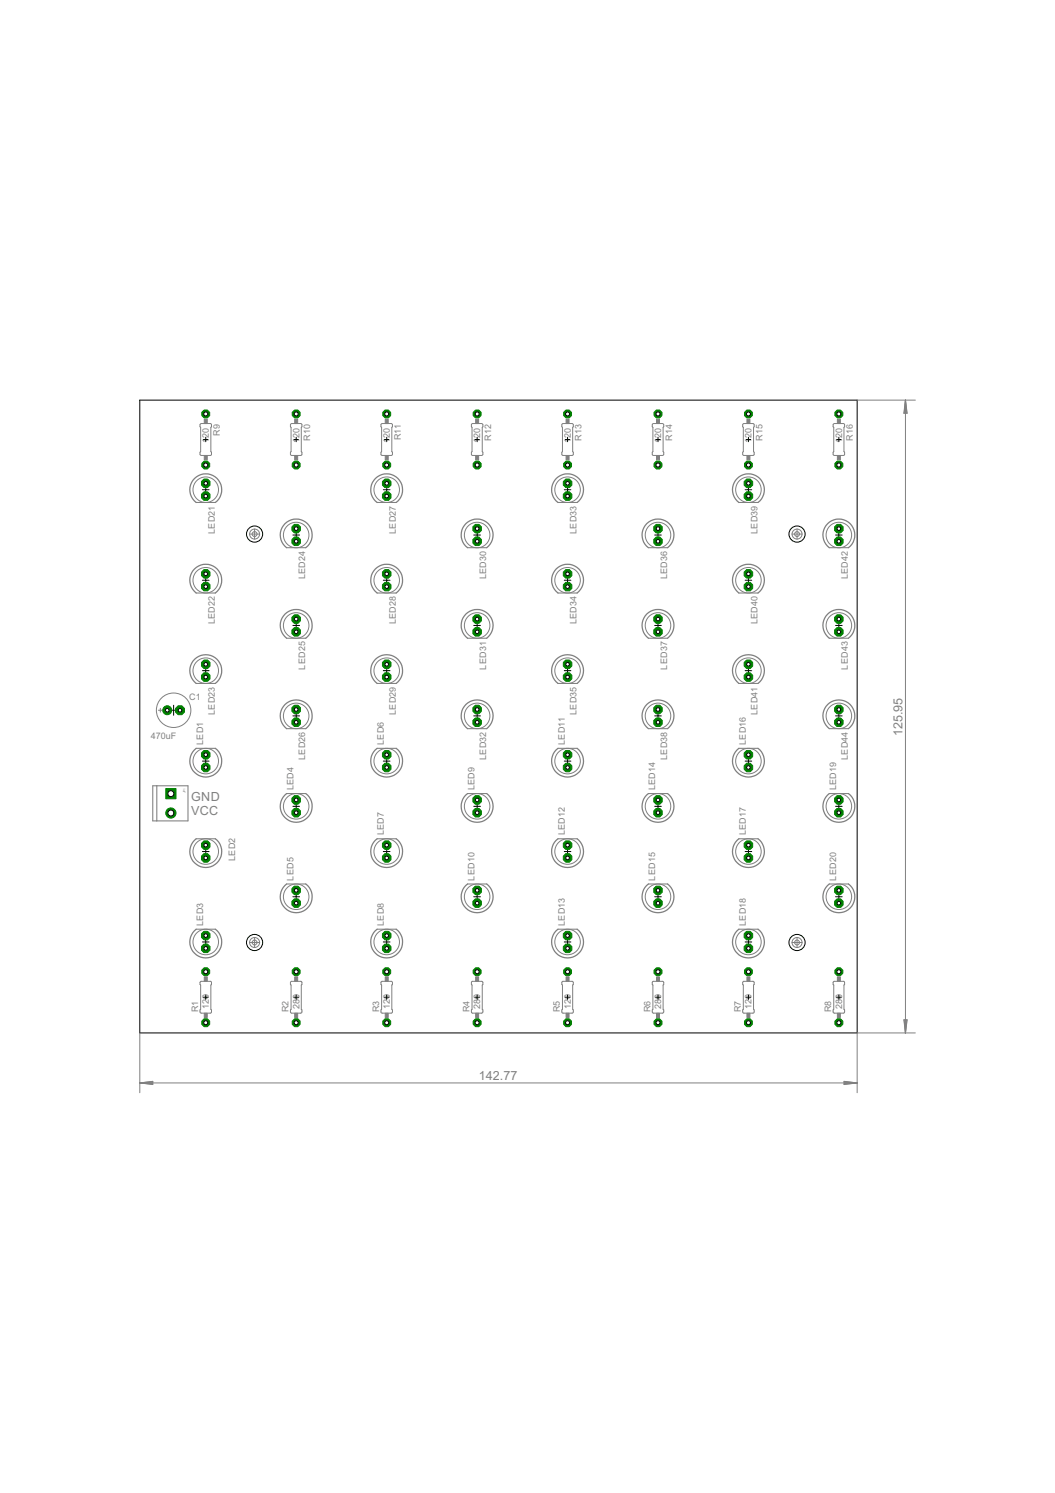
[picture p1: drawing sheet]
<svg xmlns="http://www.w3.org/2000/svg" width="210mm" height="297mm" viewBox="0 0 210 297" stroke-linecap="round" stroke-linejoin="round" font-family="sans-serif">
<g fill="none" stroke="#808080" stroke-width=".21">
<path d="M39 100h3.8M75 100h3.8M111 100h3.8M147 100h3.8M39 118h3.8M57 109h3.8M75 118h3.8M93 109h3.8M111 118h3.8M129 109h3.8M147 118h3.8M165 109h3.8"/>
<path d="M39 136h3.8M57 127h3.8M75 136h3.8M93 127h3.8M111 136h3.8M129 127h3.8M147 136h3.8M165 127h3.8M30.4 156.3h7v7h-7zM31.2 156.3v7M39 148.9h3.8M57 157.9h3.8"/>
<path d="M57 145h3.8M75 148.9h3.8M93 157.9h3.8M93 145h3.8M111 148.9h3.8M129 157.9h3.8M129 145h3.8M147 148.9h3.8M165 157.9h3.8M165 145h3.8M39 166.9h3.8M57 175.9h3.8"/>
<path d="M75 166.9h3.8M93 175.9h3.8M111 166.9h3.8M129 175.9h3.8M147 166.9h3.8M165 175.9h3.8M39 184.9h3.8M75 184.9h3.8M111 184.9h3.8M147 184.9h3.8"/>
</g>
<g fill="none" stroke="#808080" stroke-width=".25">
<path d="M39 100a3.2 3.2 0 0 1-.4-4.7 3.2 3.2 0 0 1 4.7 0 3.2 3.2 0 0 1-.5 4.7M75 100a3.2 3.2 0 0 1-.4-4.7 3.2 3.2 0 0 1 4.7 0 3.2 3.2 0 0 1-.5 4.7M111 100a3.2 3.2 0 0 1-.4-4.7 3.2 3.2 0 0 1 4.7 0 3.2 3.2 0 0 1-.5 4.7M147 100a3.2 3.2 0 0 1-.4-4.7 3.2 3.2 0 0 1 4.6 0 3.2 3.2 0 0 1-.4 4.7M39 118a3.2 3.2 0 0 1-.4-4.7 3.2 3.2 0 0 1 4.7 0 3.2 3.2 0 0 1-.5 4.7M57 109a3.2 3.2 0 0 1-.4-4.7 3.2 3.2 0 0 1 4.7 0 3.2 3.2 0 0 1-.5 4.7M75 118a3.2 3.2 0 0 1-.4-4.7 3.2 3.2 0 0 1 4.7 0 3.2 3.2 0 0 1-.5 4.7M93 109a3.2 3.2 0 0 1-.4-4.7 3.2 3.2 0 0 1 4.7 0 3.2 3.2 0 0 1-.5 4.7M111 118a3.2 3.2 0 0 1-.4-4.7 3.2 3.2 0 0 1 4.7 0 3.2 3.2 0 0 1-.5 4.7M129 109a3.2 3.2 0 0 1-.4-4.7 3.2 3.2 0 0 1 4.7 0 3.2 3.2 0 0 1-.5 4.7M147 118a3.2 3.2 0 0 1-.4-4.7 3.2 3.2 0 0 1 4.7 0 3.2 3.2 0 0 1-.5 4.7M165 109a3.2 3.2 0 0 1-.4-4.7 3.2 3.2 0 0 1 4.6 0 3.2 3.2 0 0 1-.4 4.7"/>
<path d="M39 136a3.2 3.2 0 0 1-.4-4.7 3.2 3.2 0 0 1 4.7 0 3.2 3.2 0 0 1-.5 4.7M57 127a3.2 3.2 0 0 1-.4-4.7 3.2 3.2 0 0 1 4.7 0 3.2 3.2 0 0 1-.5 4.7M75 136a3.2 3.2 0 0 1-.4-4.7 3.2 3.2 0 0 1 4.7 0 3.2 3.2 0 0 1-.5 4.7M93 127a3.2 3.2 0 0 1-.4-4.7 3.2 3.2 0 0 1 4.7 0 3.2 3.2 0 0 1-.5 4.7M111 136a3.2 3.2 0 0 1-.4-4.7 3.2 3.2 0 0 1 4.7 0 3.2 3.2 0 0 1-.5 4.7M129 127a3.2 3.2 0 0 1-.4-4.7 3.2 3.2 0 0 1 4.7 0 3.2 3.2 0 0 1-.5 4.7M147 136a3.2 3.2 0 0 1-.4-4.7 3.2 3.2 0 0 1 4.7 0 3.2 3.2 0 0 1-.5 4.7M165 127a3.2 3.2 0 0 1-.4-4.7 3.2 3.2 0 0 1 4.6 0 3.2 3.2 0 0 1-.4 4.7M39 148.9a3.2 3.2 0 0 0-.4 4.7 3.2 3.2 0 0 0 4.7 0 3.2 3.2 0 0 0-.5-4.7M57 157.9a3.2 3.2 0 0 0-.4 4.7 3.2 3.2 0 0 0 4.7 0 3.2 3.2 0 0 0-.5-4.7M57 145a3.2 3.2 0 0 1-.4-4.7 3.2 3.2 0 0 1 4.7 0 3.2 3.2 0 0 1-.5 4.7M75 148.9a3.2 3.2 0 0 0-.4 4.7 3.2 3.2 0 0 0 4.7 0 3.2 3.2 0 0 0-.5-4.7"/>
<path d="M93 157.9a3.2 3.2 0 0 0-.4 4.7 3.2 3.2 0 0 0 4.7 0 3.2 3.2 0 0 0-.5-4.7M93 145a3.2 3.2 0 0 1-.4-4.7 3.2 3.2 0 0 1 4.7 0 3.2 3.2 0 0 1-.5 4.7M111 148.9a3.2 3.2 0 0 0-.4 4.7 3.2 3.2 0 0 0 4.7 0 3.2 3.2 0 0 0-.5-4.7M129 157.9a3.2 3.2 0 0 0-.4 4.7 3.2 3.2 0 0 0 4.7 0 3.2 3.2 0 0 0-.5-4.7M129 145a3.2 3.2 0 0 1-.4-4.7 3.2 3.2 0 0 1 4.7 0 3.2 3.2 0 0 1-.5 4.7M147 148.9a3.2 3.2 0 0 0-.4 4.7 3.2 3.2 0 0 0 4.7 0 3.2 3.2 0 0 0-.5-4.7M165 157.9a3.2 3.2 0 0 0-.4 4.7 3.2 3.2 0 0 0 4.6 0 3.2 3.2 0 0 0-.4-4.7M165 145a3.2 3.2 0 0 1-.4-4.7 3.2 3.2 0 0 1 4.6 0 3.2 3.2 0 0 1-.4 4.7M39 166.9a3.2 3.2 0 0 0-.4 4.7 3.2 3.2 0 0 0 4.7 0 3.2 3.2 0 0 0-.5-4.7M57 175.9a3.2 3.2 0 0 0-.4 4.7 3.2 3.2 0 0 0 4.7 0 3.2 3.2 0 0 0-.5-4.7M75 166.9a3.2 3.2 0 0 0-.4 4.7 3.2 3.2 0 0 0 4.7 0 3.2 3.2 0 0 0-.5-4.7M93 175.9a3.2 3.2 0 0 0-.4 4.7 3.2 3.2 0 0 0 4.7 0 3.2 3.2 0 0 0-.5-4.7"/>
<path d="M111 166.9a3.2 3.2 0 0 0-.4 4.7 3.2 3.2 0 0 0 4.7 0 3.2 3.2 0 0 0-.5-4.7M129 175.9a3.2 3.2 0 0 0-.4 4.7 3.2 3.2 0 0 0 4.7 0 3.2 3.2 0 0 0-.5-4.7M147 166.9a3.2 3.2 0 0 0-.4 4.7 3.2 3.2 0 0 0 4.7 0 3.2 3.2 0 0 0-.5-4.7M165 175.9a3.2 3.2 0 0 0-.4 4.7 3.2 3.2 0 0 0 4.6 0 3.2 3.2 0 0 0-.4-4.7M39 184.9a3.2 3.2 0 0 0-.4 4.6 3.2 3.2 0 0 0 4.7 0 3.2 3.2 0 0 0-.5-4.6M75 184.9a3.2 3.2 0 0 0-.4 4.6 3.2 3.2 0 0 0 4.7 0 3.2 3.2 0 0 0-.5-4.6M111 184.9a3.2 3.2 0 0 0-.4 4.6 3.2 3.2 0 0 0 4.7 0 3.2 3.2 0 0 0-.5-4.6M147 184.9a3.2 3.2 0 0 0-.4 4.6 3.2 3.2 0 0 0 4.7 0 3.2 3.2 0 0 0-.5-4.6"/>
</g>
<g fill="none" stroke="#808080" stroke-width=".2">
<path d="M39.9 84.3h1.9l.3 .1-.1 5.5 .1 .5-.2 .2h-1.9l-.2-.1zM57.9 84.3h1.9l.2 .1-.1 5.5 .2 .5-.2 .2h-1.9l-.2-.1zM75.9 84.3h1.9l.3 .1-.1 5.5 .1 .5-.2 .2h-1.8l-.3-.1 .1-.6zM93.9 84.3h1.9l.3 .1-.2 5.5 .2 .5-.2 .2h-1.9l-.2-.1v-.5l.1-.1zM111.8 84.3h2l.2 .1-.1 5.5 .2 .5-.2 .2h-1.9l-.2-.1v-.5l.1-.1zM129.8 84.3h2l.2 .1-.1 5.5 .2 .5-.2 .2h-1.9l-.2-.1v-.5l.1-.1zM147.8 84.3h2l.2 .1-.1 5.5 .2 .5-.2 .2h-1.9l-.2-.1zM165.8 84.3h2l.2 .1-.1 5.5 .1 .5-.1 .2h-1.9l-.2-.1zM31.5 141.3h.8M31.9 140.9v.8M39.9 195.3l2-.1 .2 .2-.1 5.4 .1 .5-.2 .2-1.9 .1-.2-.2zM57.9 195.3l2-.1 .1 .2-.1 5.4 .2 .5-.2 .2-1.9 .1-.2-.2z"/>
<path d="M75.9 195.3l2-.1 .2 .2-.1 5.4 .1 .5-.2 .2-1.8 .1-.3-.2 .1-.6zM93.9 195.3l2-.1 .2 .2-.2 5.4 .2 .5-.2 .2-1.9 .1-.2-.2v-.5l.1-.1zM111.8 195.3l2.1-.1 .1 .2-.1 5.4 .2 .5-.2 .2-1.9 .1-.2-.2v-.5l.1-.1zM129.8 195.3l2.1-.1 .1 .2-.1 5.4 .2 .5-.2 .2-1.9 .1-.2-.2v-.5l.1-.1zM147.8 195.3l2.1-.1 .1 .2-.1 5.4 .2 .5-.2 .2-1.9 .1-.2-.2zM165.8 195.3l2.1-.1 .1 .2-.1 5.4 .1 .5-.1 .2-1.9 .1-.2-.2z"/>
<circle cx="40.9" cy="97.4" r="2.54"/>
<circle cx="76.9" cy="97.4" r="2.54"/>
<circle cx="112.9" cy="97.4" r="2.54"/>
<circle cx="148.9" cy="97.4" r="2.54"/>
<circle cx="40.9" cy="115.4" r="2.54"/>
<circle cx="58.9" cy="106.4" r="2.54"/>
<circle cx="76.9" cy="115.4" r="2.54"/>
<circle cx="94.9" cy="106.4" r="2.54"/>
<circle cx="112.9" cy="115.4" r="2.54"/>
<circle cx="130.9" cy="106.4" r="2.54"/>
<circle cx="148.9" cy="115.4" r="2.54"/>
<circle cx="166.9" cy="106.4" r="2.54"/>
<circle cx="40.9" cy="133.4" r="2.54"/>
<circle cx="58.9" cy="124.4" r="2.54"/>
<circle cx="76.9" cy="133.4" r="2.54"/>
<circle cx="94.9" cy="124.4" r="2.54"/>
<circle cx="112.9" cy="133.4" r="2.54"/>
<circle cx="130.9" cy="124.4" r="2.54"/>
<circle cx="148.9" cy="133.4" r="2.54"/>
<circle cx="166.9" cy="124.4" r="2.54"/>
<circle cx="34.5" cy="141.3" r="3.4"/>
<circle cx="40.9" cy="151.4" r="2.54"/>
<circle cx="58.9" cy="142.4" r="2.54"/>
<circle cx="76.9" cy="151.4" r="2.54"/>
<circle cx="94.9" cy="142.4" r="2.54"/>
<circle cx="112.9" cy="151.4" r="2.54"/>
<circle cx="130.9" cy="142.4" r="2.54"/>
<circle cx="148.9" cy="151.4" r="2.54"/>
<circle cx="166.9" cy="142.4" r="2.54"/>
<circle cx="40.9" cy="169.4" r="2.54"/>
<circle cx="58.9" cy="178.4" r="2.54"/>
<circle cx="58.9" cy="160.4" r="2.54"/>
<circle cx="76.9" cy="169.4" r="2.54"/>
<circle cx="94.9" cy="178.4" r="2.54"/>
<circle cx="94.9" cy="160.4" r="2.54"/>
<circle cx="112.9" cy="169.4" r="2.54"/>
<circle cx="130.9" cy="178.4" r="2.54"/>
<circle cx="130.9" cy="160.4" r="2.54"/>
<circle cx="148.9" cy="169.4" r="2.54"/>
<circle cx="166.9" cy="178.4" r="2.54"/>
<circle cx="166.9" cy="160.4" r="2.54"/>
<circle cx="40.9" cy="187.4" r="2.54"/>
<circle cx="76.9" cy="187.4" r="2.54"/>
<circle cx="112.9" cy="187.4" r="2.54"/>
<circle cx="148.9" cy="187.4" r="2.54"/>
</g>
<g fill="#808080" stroke="#808080" stroke-width=".2">
<path d="M40.6 194.4h.6v.8h-.6z"/>
<path d="M40.6 201.6h.6v.8h-.6z"/>
<path d="M58.6 194.4h.6v.8h-.6z"/>
<path d="M58.6 201.6h.6v.8h-.6z"/>
<path d="M76.6 194.4h.6v.8h-.6z"/>
<path d="M76.6 201.6h.6v.8h-.6z"/>
<path d="M94.6 194.4h.6v.8h-.6z"/>
<path d="M94.6 201.6h.6v.8h-.6z"/>
<path d="M112.6 194.4h.6v.8h-.6z"/>
<path d="M112.6 201.6h.6v.8h-.6z"/>
<path d="M130.6 194.4h.6v.8h-.6z"/>
<path d="M130.6 201.6h.6v.8h-.6z"/>
<path d="M148.6 194.4h.6v.8h-.6z"/>
<path d="M148.6 201.6h.6v.8h-.6z"/>
<path d="M166.6 194.4h.6v.8h-.6z"/>
<path d="M166.6 201.6h.6v.8h-.6z"/>
<path d="M40.6 90.6h.6v.9h-.6z"/>
<path d="M40.6 83.4h.6v.9h-.6z"/>
<path d="M58.6 90.6h.6v.9h-.6z"/>
<path d="M58.6 83.4h.6v.9h-.6z"/>
<path d="M76.6 90.6h.6v.9h-.6z"/>
<path d="M76.6 83.4h.6v.9h-.6z"/>
<path d="M94.6 90.6h.6v.9h-.6z"/>
<path d="M94.6 83.4h.6v.9h-.6z"/>
<path d="M112.6 90.6h.6v.9h-.6z"/>
<path d="M112.6 83.4h.6v.9h-.6z"/>
<path d="M130.6 90.6h.6v.9h-.6z"/>
<path d="M130.6 83.4h.6v.9h-.6z"/>
<path d="M148.6 90.6h.6v.9h-.6z"/>
<path d="M148.6 83.4h.6v.9h-.6z"/>
<path d="M166.6 90.6h.6v.9h-.6z"/>
<path d="M166.6 83.4h.6v.9h-.6z"/>
</g>
<g fill="none" stroke="#000" stroke-width=".2">
<path d="M40.3 97.4h1.3M40.5 87.4h.9M40.9 87v.9M40.9 96.8v1.3M58.5 87.4h.9M58.9 87v.9M76.3 97.4h1.3M76.5 87.4h.9M76.9 87v.9M76.9 96.8v1.3M94.5 87.4h.9M94.9 87v.9"/>
<path d="M112.3 97.4h1.3M112.5 87.4h.9M112.9 87v.9M112.9 96.8v1.3M130.5 87.4h.9M130.9 87v.9M148.3 97.4h1.3M148.5 87.4h.9M148.9 87v.9M148.9 96.8v1.3M166.5 87.4h.8M166.9 87v.9"/>
<path d="M40.3 115.4h1.3M40.9 114.8v1.3M58.3 106.4h1.3M58.9 105.8v1.3M76.3 115.4h1.3M76.9 114.8v1.3M94.3 106.4h1.3M94.9 105.8v1.3M112.3 115.4h1.3M112.9 114.8v1.3M130.3 106.4h1.3M130.9 105.8v1.3"/>
<path d="M148.3 115.4h1.3M148.9 114.8v1.3M166.2 106.4h1.4M166.9 105.8v1.3M40.3 133.4h1.3M40.9 132.8v1.3M58.3 124.4h1.3M58.9 123.8v1.3M76.3 133.4h1.3M76.9 132.8v1.3M94.3 124.4h1.3M94.9 123.8v1.3"/>
<path d="M112.3 133.4h1.3M112.9 132.8v1.3M130.3 124.4h1.3M130.9 123.8v1.3M148.3 133.4h1.3M148.9 132.8v1.3M166.2 124.4h1.4M166.9 123.8v1.3M33.3 158.1h1.4M33.5 141.3h2M34 157.4v1.4M34.5 140.3v2"/>
<path d="M40.3 151.4h1.3M40.9 150.8v1.3M58.3 142.4h1.3M58.9 141.8v1.3M58.9 159.8v1.3M76.3 151.4h1.3M76.9 150.8v1.3M94.3 142.4h1.3M94.9 141.8v1.3M94.9 159.8v1.3M112.3 151.4h1.3M112.9 150.8v1.3"/>
<path d="M130.3 142.4h1.3M130.9 141.8v1.3M130.9 159.8v1.3M148.3 151.4h1.3M148.9 150.8v1.3M166.2 142.4h1.4M166.9 141.8v1.3M166.9 159.8v1.3M40.3 169.4h1.3M40.9 168.8v1.3M58.3 160.4h1.3M58.3 178.4h1.3"/>
<path d="M58.9 177.8v1.3M76.3 169.4h1.3M76.9 168.8v1.3M94.3 160.4h1.3M94.3 178.4h1.3M94.9 177.8v1.3M112.3 169.4h1.3M112.9 168.8v1.3M130.3 160.4h1.3M130.3 178.4h1.3M130.9 177.8v1.3M148.3 169.4h1.3"/>
<path d="M148.9 168.8v1.3M166.2 160.4h1.4M166.2 178.4h1.4M166.9 177.8v1.3M40.3 187.4h1.3M40.5 198.4h.9M40.9 186.8v1.3M40.9 198v.8M58.5 198.4h.9M58.9 198v.8M76.3 187.4h1.3M76.5 198.4h.9"/>
<path d="M76.9 186.8v1.3M76.9 198v.8M94.5 198.4h.9M94.9 198v.8M112.3 187.4h1.3M112.5 198.4h.9M112.9 186.8v1.3M112.9 198v.8M130.5 198.4h.9M130.9 198v.8M148.3 187.4h1.3M148.5 198.4h.9"/>
<path d="M148.9 186.8v1.3M148.9 198v.8M166.5 198.4h.8M166.9 198v.8"/>
</g>
<path d="M33 156.9h2v2h-2z" fill="#008000" stroke="#008000" stroke-width=".2"/>
<circle cx="34" cy="157.9" r=".59" fill="#fff" stroke="#000" stroke-width=".2"/>
<circle cx="34" cy="161.8" r="1.02" fill="#008000" stroke="#008000" stroke-width=".2"/>
<circle cx="34" cy="161.8" r=".59" fill="#fff" stroke="#000" stroke-width=".2"/>
<circle cx="40.9" cy="152.7" r=".92" fill="#008000" stroke="#008000" stroke-width=".2"/>
<circle cx="40.9" cy="152.7" r=".36" fill="#fff" stroke="#000" stroke-width=".2"/>
<circle cx="40.9" cy="150.2" r=".92" fill="#008000" stroke="#008000" stroke-width=".2"/>
<circle cx="40.9" cy="150.2" r=".36" fill="#fff" stroke="#000" stroke-width=".2"/>
<circle cx="40.9" cy="170.7" r=".92" fill="#008000" stroke="#008000" stroke-width=".2"/>
<circle cx="40.9" cy="170.7" r=".36" fill="#fff" stroke="#000" stroke-width=".2"/>
<circle cx="40.9" cy="168.1" r=".92" fill="#008000" stroke="#008000" stroke-width=".2"/>
<circle cx="40.9" cy="168.1" r=".36" fill="#fff" stroke="#000" stroke-width=".2"/>
<circle cx="40.9" cy="188.7" r=".92" fill="#008000" stroke="#008000" stroke-width=".2"/>
<circle cx="40.9" cy="188.7" r=".36" fill="#fff" stroke="#000" stroke-width=".2"/>
<circle cx="40.9" cy="186.1" r=".92" fill="#008000" stroke="#008000" stroke-width=".2"/>
<circle cx="40.9" cy="186.1" r=".36" fill="#fff" stroke="#000" stroke-width=".2"/>
<circle cx="58.9" cy="161.7" r=".92" fill="#008000" stroke="#008000" stroke-width=".2"/>
<circle cx="58.9" cy="161.7" r=".36" fill="#fff" stroke="#000" stroke-width=".2"/>
<circle cx="58.9" cy="159.2" r=".92" fill="#008000" stroke="#008000" stroke-width=".2"/>
<circle cx="58.9" cy="159.2" r=".36" fill="#fff" stroke="#000" stroke-width=".2"/>
<circle cx="58.9" cy="179.7" r=".92" fill="#008000" stroke="#008000" stroke-width=".2"/>
<circle cx="58.9" cy="179.7" r=".36" fill="#fff" stroke="#000" stroke-width=".2"/>
<circle cx="58.9" cy="177.1" r=".92" fill="#008000" stroke="#008000" stroke-width=".2"/>
<circle cx="58.9" cy="177.1" r=".36" fill="#fff" stroke="#000" stroke-width=".2"/>
<circle cx="40.9" cy="203.5" r=".85" fill="#008000" stroke="#008000" stroke-width=".2"/>
<circle cx="40.9" cy="203.5" r=".4" fill="#fff" stroke="#000" stroke-width=".2"/>
<circle cx="40.9" cy="193.3" r=".85" fill="#008000" stroke="#008000" stroke-width=".2"/>
<circle cx="40.9" cy="193.3" r=".4" fill="#fff" stroke="#000" stroke-width=".2"/>
<circle cx="58.9" cy="203.5" r=".85" fill="#008000" stroke="#008000" stroke-width=".2"/>
<circle cx="58.9" cy="203.5" r=".4" fill="#fff" stroke="#000" stroke-width=".2"/>
<circle cx="58.9" cy="193.3" r=".85" fill="#008000" stroke="#008000" stroke-width=".2"/>
<circle cx="58.9" cy="193.3" r=".4" fill="#fff" stroke="#000" stroke-width=".2"/>
<circle cx="76.9" cy="152.7" r=".92" fill="#008000" stroke="#008000" stroke-width=".2"/>
<circle cx="76.9" cy="152.7" r=".36" fill="#fff" stroke="#000" stroke-width=".2"/>
<circle cx="76.9" cy="150.2" r=".92" fill="#008000" stroke="#008000" stroke-width=".2"/>
<circle cx="76.9" cy="150.2" r=".36" fill="#fff" stroke="#000" stroke-width=".2"/>
<circle cx="76.9" cy="170.7" r=".92" fill="#008000" stroke="#008000" stroke-width=".2"/>
<circle cx="76.9" cy="170.7" r=".36" fill="#fff" stroke="#000" stroke-width=".2"/>
<circle cx="76.9" cy="168.1" r=".92" fill="#008000" stroke="#008000" stroke-width=".2"/>
<circle cx="76.9" cy="168.1" r=".36" fill="#fff" stroke="#000" stroke-width=".2"/>
<circle cx="76.9" cy="188.7" r=".92" fill="#008000" stroke="#008000" stroke-width=".2"/>
<circle cx="76.9" cy="188.7" r=".36" fill="#fff" stroke="#000" stroke-width=".2"/>
<circle cx="76.9" cy="186.1" r=".92" fill="#008000" stroke="#008000" stroke-width=".2"/>
<circle cx="76.9" cy="186.1" r=".36" fill="#fff" stroke="#000" stroke-width=".2"/>
<circle cx="94.9" cy="161.7" r=".92" fill="#008000" stroke="#008000" stroke-width=".2"/>
<circle cx="94.9" cy="161.7" r=".36" fill="#fff" stroke="#000" stroke-width=".2"/>
<circle cx="94.9" cy="159.2" r=".92" fill="#008000" stroke="#008000" stroke-width=".2"/>
<circle cx="94.9" cy="159.2" r=".36" fill="#fff" stroke="#000" stroke-width=".2"/>
<circle cx="94.9" cy="179.7" r=".92" fill="#008000" stroke="#008000" stroke-width=".2"/>
<circle cx="94.9" cy="179.7" r=".36" fill="#fff" stroke="#000" stroke-width=".2"/>
<circle cx="94.9" cy="177.1" r=".92" fill="#008000" stroke="#008000" stroke-width=".2"/>
<circle cx="94.9" cy="177.1" r=".36" fill="#fff" stroke="#000" stroke-width=".2"/>
<circle cx="76.9" cy="203.5" r=".85" fill="#008000" stroke="#008000" stroke-width=".2"/>
<circle cx="76.9" cy="203.5" r=".4" fill="#fff" stroke="#000" stroke-width=".2"/>
<circle cx="76.9" cy="193.3" r=".85" fill="#008000" stroke="#008000" stroke-width=".2"/>
<circle cx="76.9" cy="193.3" r=".4" fill="#fff" stroke="#000" stroke-width=".2"/>
<circle cx="94.9" cy="203.5" r=".85" fill="#008000" stroke="#008000" stroke-width=".2"/>
<circle cx="94.9" cy="203.5" r=".4" fill="#fff" stroke="#000" stroke-width=".2"/>
<circle cx="94.9" cy="193.3" r=".85" fill="#008000" stroke="#008000" stroke-width=".2"/>
<circle cx="94.9" cy="193.3" r=".4" fill="#fff" stroke="#000" stroke-width=".2"/>
<circle cx="112.9" cy="152.7" r=".92" fill="#008000" stroke="#008000" stroke-width=".2"/>
<circle cx="112.9" cy="152.7" r=".36" fill="#fff" stroke="#000" stroke-width=".2"/>
<circle cx="112.9" cy="150.2" r=".92" fill="#008000" stroke="#008000" stroke-width=".2"/>
<circle cx="112.9" cy="150.2" r=".36" fill="#fff" stroke="#000" stroke-width=".2"/>
<circle cx="112.9" cy="170.7" r=".92" fill="#008000" stroke="#008000" stroke-width=".2"/>
<circle cx="112.9" cy="170.7" r=".36" fill="#fff" stroke="#000" stroke-width=".2"/>
<circle cx="112.9" cy="168.1" r=".92" fill="#008000" stroke="#008000" stroke-width=".2"/>
<circle cx="112.9" cy="168.1" r=".36" fill="#fff" stroke="#000" stroke-width=".2"/>
<circle cx="112.9" cy="188.7" r=".92" fill="#008000" stroke="#008000" stroke-width=".2"/>
<circle cx="112.9" cy="188.7" r=".36" fill="#fff" stroke="#000" stroke-width=".2"/>
<circle cx="112.9" cy="186.1" r=".92" fill="#008000" stroke="#008000" stroke-width=".2"/>
<circle cx="112.9" cy="186.1" r=".36" fill="#fff" stroke="#000" stroke-width=".2"/>
<circle cx="130.9" cy="161.7" r=".92" fill="#008000" stroke="#008000" stroke-width=".2"/>
<circle cx="130.9" cy="161.7" r=".36" fill="#fff" stroke="#000" stroke-width=".2"/>
<circle cx="130.9" cy="159.2" r=".92" fill="#008000" stroke="#008000" stroke-width=".2"/>
<circle cx="130.9" cy="159.2" r=".36" fill="#fff" stroke="#000" stroke-width=".2"/>
<circle cx="130.9" cy="179.7" r=".92" fill="#008000" stroke="#008000" stroke-width=".2"/>
<circle cx="130.9" cy="179.7" r=".36" fill="#fff" stroke="#000" stroke-width=".2"/>
<circle cx="130.9" cy="177.1" r=".92" fill="#008000" stroke="#008000" stroke-width=".2"/>
<circle cx="130.9" cy="177.1" r=".36" fill="#fff" stroke="#000" stroke-width=".2"/>
<circle cx="112.9" cy="203.5" r=".85" fill="#008000" stroke="#008000" stroke-width=".2"/>
<circle cx="112.9" cy="203.5" r=".4" fill="#fff" stroke="#000" stroke-width=".2"/>
<circle cx="112.9" cy="193.3" r=".85" fill="#008000" stroke="#008000" stroke-width=".2"/>
<circle cx="112.9" cy="193.3" r=".4" fill="#fff" stroke="#000" stroke-width=".2"/>
<circle cx="130.9" cy="203.5" r=".85" fill="#008000" stroke="#008000" stroke-width=".2"/>
<circle cx="130.9" cy="203.5" r=".4" fill="#fff" stroke="#000" stroke-width=".2"/>
<circle cx="130.9" cy="193.3" r=".85" fill="#008000" stroke="#008000" stroke-width=".2"/>
<circle cx="130.9" cy="193.3" r=".4" fill="#fff" stroke="#000" stroke-width=".2"/>
<circle cx="148.9" cy="152.7" r=".92" fill="#008000" stroke="#008000" stroke-width=".2"/>
<circle cx="148.9" cy="152.7" r=".36" fill="#fff" stroke="#000" stroke-width=".2"/>
<circle cx="148.9" cy="150.2" r=".92" fill="#008000" stroke="#008000" stroke-width=".2"/>
<circle cx="148.9" cy="150.2" r=".36" fill="#fff" stroke="#000" stroke-width=".2"/>
<circle cx="148.9" cy="170.7" r=".92" fill="#008000" stroke="#008000" stroke-width=".2"/>
<circle cx="148.9" cy="170.7" r=".36" fill="#fff" stroke="#000" stroke-width=".2"/>
<circle cx="148.9" cy="168.1" r=".92" fill="#008000" stroke="#008000" stroke-width=".2"/>
<circle cx="148.9" cy="168.1" r=".36" fill="#fff" stroke="#000" stroke-width=".2"/>
<circle cx="148.9" cy="188.7" r=".92" fill="#008000" stroke="#008000" stroke-width=".2"/>
<circle cx="148.9" cy="188.7" r=".36" fill="#fff" stroke="#000" stroke-width=".2"/>
<circle cx="148.9" cy="186.1" r=".92" fill="#008000" stroke="#008000" stroke-width=".2"/>
<circle cx="148.9" cy="186.1" r=".36" fill="#fff" stroke="#000" stroke-width=".2"/>
<circle cx="166.9" cy="161.7" r=".92" fill="#008000" stroke="#008000" stroke-width=".2"/>
<circle cx="166.9" cy="161.7" r=".36" fill="#fff" stroke="#000" stroke-width=".2"/>
<circle cx="166.9" cy="159.2" r=".92" fill="#008000" stroke="#008000" stroke-width=".2"/>
<circle cx="166.9" cy="159.2" r=".36" fill="#fff" stroke="#000" stroke-width=".2"/>
<circle cx="166.9" cy="179.7" r=".92" fill="#008000" stroke="#008000" stroke-width=".2"/>
<circle cx="166.9" cy="179.7" r=".36" fill="#fff" stroke="#000" stroke-width=".2"/>
<circle cx="166.9" cy="177.1" r=".92" fill="#008000" stroke="#008000" stroke-width=".2"/>
<circle cx="166.9" cy="177.1" r=".36" fill="#fff" stroke="#000" stroke-width=".2"/>
<circle cx="148.9" cy="203.5" r=".85" fill="#008000" stroke="#008000" stroke-width=".2"/>
<circle cx="148.9" cy="203.5" r=".4" fill="#fff" stroke="#000" stroke-width=".2"/>
<circle cx="148.9" cy="193.3" r=".85" fill="#008000" stroke="#008000" stroke-width=".2"/>
<circle cx="148.9" cy="193.3" r=".4" fill="#fff" stroke="#000" stroke-width=".2"/>
<circle cx="166.9" cy="203.5" r=".85" fill="#008000" stroke="#008000" stroke-width=".2"/>
<circle cx="166.9" cy="203.5" r=".4" fill="#fff" stroke="#000" stroke-width=".2"/>
<circle cx="166.9" cy="193.3" r=".85" fill="#008000" stroke="#008000" stroke-width=".2"/>
<circle cx="166.9" cy="193.3" r=".4" fill="#fff" stroke="#000" stroke-width=".2"/>
<circle cx="40.9" cy="96.2" r=".92" fill="#008000" stroke="#008000" stroke-width=".2"/>
<circle cx="40.9" cy="96.2" r=".36" fill="#fff" stroke="#000" stroke-width=".2"/>
<circle cx="40.9" cy="98.7" r=".92" fill="#008000" stroke="#008000" stroke-width=".2"/>
<circle cx="40.9" cy="98.7" r=".36" fill="#fff" stroke="#000" stroke-width=".2"/>
<circle cx="40.9" cy="114.2" r=".92" fill="#008000" stroke="#008000" stroke-width=".2"/>
<circle cx="40.9" cy="114.2" r=".36" fill="#fff" stroke="#000" stroke-width=".2"/>
<circle cx="40.9" cy="116.7" r=".92" fill="#008000" stroke="#008000" stroke-width=".2"/>
<circle cx="40.9" cy="116.7" r=".36" fill="#fff" stroke="#000" stroke-width=".2"/>
<circle cx="40.9" cy="132.2" r=".92" fill="#008000" stroke="#008000" stroke-width=".2"/>
<circle cx="40.9" cy="132.2" r=".36" fill="#fff" stroke="#000" stroke-width=".2"/>
<circle cx="40.9" cy="134.7" r=".92" fill="#008000" stroke="#008000" stroke-width=".2"/>
<circle cx="40.9" cy="134.7" r=".36" fill="#fff" stroke="#000" stroke-width=".2"/>
<circle cx="58.9" cy="105.2" r=".92" fill="#008000" stroke="#008000" stroke-width=".2"/>
<circle cx="58.9" cy="105.2" r=".36" fill="#fff" stroke="#000" stroke-width=".2"/>
<circle cx="58.9" cy="107.7" r=".92" fill="#008000" stroke="#008000" stroke-width=".2"/>
<circle cx="58.9" cy="107.7" r=".36" fill="#fff" stroke="#000" stroke-width=".2"/>
<circle cx="58.9" cy="123.2" r=".92" fill="#008000" stroke="#008000" stroke-width=".2"/>
<circle cx="58.9" cy="123.2" r=".36" fill="#fff" stroke="#000" stroke-width=".2"/>
<circle cx="58.9" cy="125.7" r=".92" fill="#008000" stroke="#008000" stroke-width=".2"/>
<circle cx="58.9" cy="125.7" r=".36" fill="#fff" stroke="#000" stroke-width=".2"/>
<circle cx="40.9" cy="82.4" r=".85" fill="#008000" stroke="#008000" stroke-width=".2"/>
<circle cx="40.9" cy="82.4" r=".4" fill="#fff" stroke="#000" stroke-width=".2"/>
<circle cx="40.9" cy="92.5" r=".85" fill="#008000" stroke="#008000" stroke-width=".2"/>
<circle cx="40.9" cy="92.5" r=".4" fill="#fff" stroke="#000" stroke-width=".2"/>
<circle cx="58.9" cy="82.4" r=".85" fill="#008000" stroke="#008000" stroke-width=".2"/>
<circle cx="58.9" cy="82.4" r=".4" fill="#fff" stroke="#000" stroke-width=".2"/>
<circle cx="58.9" cy="92.5" r=".85" fill="#008000" stroke="#008000" stroke-width=".2"/>
<circle cx="58.9" cy="92.5" r=".4" fill="#fff" stroke="#000" stroke-width=".2"/>
<circle cx="58.9" cy="141.2" r=".92" fill="#008000" stroke="#008000" stroke-width=".2"/>
<circle cx="58.9" cy="141.2" r=".36" fill="#fff" stroke="#000" stroke-width=".2"/>
<circle cx="58.9" cy="143.7" r=".92" fill="#008000" stroke="#008000" stroke-width=".2"/>
<circle cx="58.9" cy="143.7" r=".36" fill="#fff" stroke="#000" stroke-width=".2"/>
<circle cx="76.9" cy="96.2" r=".92" fill="#008000" stroke="#008000" stroke-width=".2"/>
<circle cx="76.9" cy="96.2" r=".36" fill="#fff" stroke="#000" stroke-width=".2"/>
<circle cx="76.9" cy="98.7" r=".92" fill="#008000" stroke="#008000" stroke-width=".2"/>
<circle cx="76.9" cy="98.7" r=".36" fill="#fff" stroke="#000" stroke-width=".2"/>
<circle cx="76.9" cy="114.2" r=".92" fill="#008000" stroke="#008000" stroke-width=".2"/>
<circle cx="76.9" cy="114.2" r=".36" fill="#fff" stroke="#000" stroke-width=".2"/>
<circle cx="76.9" cy="116.7" r=".92" fill="#008000" stroke="#008000" stroke-width=".2"/>
<circle cx="76.9" cy="116.7" r=".36" fill="#fff" stroke="#000" stroke-width=".2"/>
<circle cx="76.9" cy="132.2" r=".92" fill="#008000" stroke="#008000" stroke-width=".2"/>
<circle cx="76.9" cy="132.2" r=".36" fill="#fff" stroke="#000" stroke-width=".2"/>
<circle cx="76.9" cy="134.7" r=".92" fill="#008000" stroke="#008000" stroke-width=".2"/>
<circle cx="76.9" cy="134.7" r=".36" fill="#fff" stroke="#000" stroke-width=".2"/>
<circle cx="94.9" cy="105.2" r=".92" fill="#008000" stroke="#008000" stroke-width=".2"/>
<circle cx="94.9" cy="105.2" r=".36" fill="#fff" stroke="#000" stroke-width=".2"/>
<circle cx="94.9" cy="107.7" r=".92" fill="#008000" stroke="#008000" stroke-width=".2"/>
<circle cx="94.9" cy="107.7" r=".36" fill="#fff" stroke="#000" stroke-width=".2"/>
<circle cx="94.9" cy="123.2" r=".92" fill="#008000" stroke="#008000" stroke-width=".2"/>
<circle cx="94.9" cy="123.2" r=".36" fill="#fff" stroke="#000" stroke-width=".2"/>
<circle cx="94.9" cy="125.7" r=".92" fill="#008000" stroke="#008000" stroke-width=".2"/>
<circle cx="94.9" cy="125.7" r=".36" fill="#fff" stroke="#000" stroke-width=".2"/>
<circle cx="76.9" cy="82.4" r=".85" fill="#008000" stroke="#008000" stroke-width=".2"/>
<circle cx="76.9" cy="82.4" r=".4" fill="#fff" stroke="#000" stroke-width=".2"/>
<circle cx="76.9" cy="92.5" r=".85" fill="#008000" stroke="#008000" stroke-width=".2"/>
<circle cx="76.9" cy="92.5" r=".4" fill="#fff" stroke="#000" stroke-width=".2"/>
<circle cx="94.9" cy="82.4" r=".85" fill="#008000" stroke="#008000" stroke-width=".2"/>
<circle cx="94.9" cy="82.4" r=".4" fill="#fff" stroke="#000" stroke-width=".2"/>
<circle cx="94.9" cy="92.5" r=".85" fill="#008000" stroke="#008000" stroke-width=".2"/>
<circle cx="94.9" cy="92.5" r=".4" fill="#fff" stroke="#000" stroke-width=".2"/>
<circle cx="94.9" cy="141.2" r=".92" fill="#008000" stroke="#008000" stroke-width=".2"/>
<circle cx="94.9" cy="141.2" r=".36" fill="#fff" stroke="#000" stroke-width=".2"/>
<circle cx="94.9" cy="143.7" r=".92" fill="#008000" stroke="#008000" stroke-width=".2"/>
<circle cx="94.9" cy="143.7" r=".36" fill="#fff" stroke="#000" stroke-width=".2"/>
<circle cx="112.9" cy="96.2" r=".92" fill="#008000" stroke="#008000" stroke-width=".2"/>
<circle cx="112.9" cy="96.2" r=".36" fill="#fff" stroke="#000" stroke-width=".2"/>
<circle cx="112.9" cy="98.7" r=".92" fill="#008000" stroke="#008000" stroke-width=".2"/>
<circle cx="112.9" cy="98.7" r=".36" fill="#fff" stroke="#000" stroke-width=".2"/>
<circle cx="112.9" cy="114.2" r=".92" fill="#008000" stroke="#008000" stroke-width=".2"/>
<circle cx="112.9" cy="114.2" r=".36" fill="#fff" stroke="#000" stroke-width=".2"/>
<circle cx="112.9" cy="116.7" r=".92" fill="#008000" stroke="#008000" stroke-width=".2"/>
<circle cx="112.9" cy="116.7" r=".36" fill="#fff" stroke="#000" stroke-width=".2"/>
<circle cx="112.9" cy="132.2" r=".92" fill="#008000" stroke="#008000" stroke-width=".2"/>
<circle cx="112.9" cy="132.2" r=".36" fill="#fff" stroke="#000" stroke-width=".2"/>
<circle cx="112.9" cy="134.7" r=".92" fill="#008000" stroke="#008000" stroke-width=".2"/>
<circle cx="112.9" cy="134.7" r=".36" fill="#fff" stroke="#000" stroke-width=".2"/>
<circle cx="130.9" cy="105.2" r=".92" fill="#008000" stroke="#008000" stroke-width=".2"/>
<circle cx="130.9" cy="105.2" r=".36" fill="#fff" stroke="#000" stroke-width=".2"/>
<circle cx="130.9" cy="107.7" r=".92" fill="#008000" stroke="#008000" stroke-width=".2"/>
<circle cx="130.9" cy="107.7" r=".36" fill="#fff" stroke="#000" stroke-width=".2"/>
<circle cx="130.9" cy="123.2" r=".92" fill="#008000" stroke="#008000" stroke-width=".2"/>
<circle cx="130.9" cy="123.2" r=".36" fill="#fff" stroke="#000" stroke-width=".2"/>
<circle cx="130.9" cy="125.7" r=".92" fill="#008000" stroke="#008000" stroke-width=".2"/>
<circle cx="130.9" cy="125.7" r=".36" fill="#fff" stroke="#000" stroke-width=".2"/>
<circle cx="112.9" cy="82.4" r=".85" fill="#008000" stroke="#008000" stroke-width=".2"/>
<circle cx="112.9" cy="82.4" r=".4" fill="#fff" stroke="#000" stroke-width=".2"/>
<circle cx="112.9" cy="92.5" r=".85" fill="#008000" stroke="#008000" stroke-width=".2"/>
<circle cx="112.9" cy="92.5" r=".4" fill="#fff" stroke="#000" stroke-width=".2"/>
<circle cx="130.9" cy="82.4" r=".85" fill="#008000" stroke="#008000" stroke-width=".2"/>
<circle cx="130.9" cy="82.4" r=".4" fill="#fff" stroke="#000" stroke-width=".2"/>
<circle cx="130.9" cy="92.5" r=".85" fill="#008000" stroke="#008000" stroke-width=".2"/>
<circle cx="130.9" cy="92.5" r=".4" fill="#fff" stroke="#000" stroke-width=".2"/>
<circle cx="130.9" cy="141.2" r=".92" fill="#008000" stroke="#008000" stroke-width=".2"/>
<circle cx="130.9" cy="141.2" r=".36" fill="#fff" stroke="#000" stroke-width=".2"/>
<circle cx="130.9" cy="143.7" r=".92" fill="#008000" stroke="#008000" stroke-width=".2"/>
<circle cx="130.9" cy="143.7" r=".36" fill="#fff" stroke="#000" stroke-width=".2"/>
<circle cx="148.9" cy="96.2" r=".92" fill="#008000" stroke="#008000" stroke-width=".2"/>
<circle cx="148.9" cy="96.2" r=".36" fill="#fff" stroke="#000" stroke-width=".2"/>
<circle cx="148.9" cy="98.7" r=".92" fill="#008000" stroke="#008000" stroke-width=".2"/>
<circle cx="148.9" cy="98.7" r=".36" fill="#fff" stroke="#000" stroke-width=".2"/>
<circle cx="148.9" cy="114.2" r=".92" fill="#008000" stroke="#008000" stroke-width=".2"/>
<circle cx="148.9" cy="114.2" r=".36" fill="#fff" stroke="#000" stroke-width=".2"/>
<circle cx="148.9" cy="116.7" r=".92" fill="#008000" stroke="#008000" stroke-width=".2"/>
<circle cx="148.9" cy="116.7" r=".36" fill="#fff" stroke="#000" stroke-width=".2"/>
<circle cx="148.9" cy="132.2" r=".92" fill="#008000" stroke="#008000" stroke-width=".2"/>
<circle cx="148.9" cy="132.2" r=".36" fill="#fff" stroke="#000" stroke-width=".2"/>
<circle cx="148.9" cy="134.7" r=".92" fill="#008000" stroke="#008000" stroke-width=".2"/>
<circle cx="148.9" cy="134.7" r=".36" fill="#fff" stroke="#000" stroke-width=".2"/>
<circle cx="166.9" cy="105.2" r=".92" fill="#008000" stroke="#008000" stroke-width=".2"/>
<circle cx="166.9" cy="105.2" r=".36" fill="#fff" stroke="#000" stroke-width=".2"/>
<circle cx="166.9" cy="107.7" r=".92" fill="#008000" stroke="#008000" stroke-width=".2"/>
<circle cx="166.9" cy="107.7" r=".36" fill="#fff" stroke="#000" stroke-width=".2"/>
<circle cx="166.9" cy="123.2" r=".92" fill="#008000" stroke="#008000" stroke-width=".2"/>
<circle cx="166.9" cy="123.2" r=".36" fill="#fff" stroke="#000" stroke-width=".2"/>
<circle cx="166.9" cy="125.7" r=".92" fill="#008000" stroke="#008000" stroke-width=".2"/>
<circle cx="166.9" cy="125.7" r=".36" fill="#fff" stroke="#000" stroke-width=".2"/>
<circle cx="148.9" cy="82.4" r=".85" fill="#008000" stroke="#008000" stroke-width=".2"/>
<circle cx="148.9" cy="82.4" r=".4" fill="#fff" stroke="#000" stroke-width=".2"/>
<circle cx="148.9" cy="92.5" r=".85" fill="#008000" stroke="#008000" stroke-width=".2"/>
<circle cx="148.9" cy="92.5" r=".4" fill="#fff" stroke="#000" stroke-width=".2"/>
<circle cx="166.9" cy="82.4" r=".85" fill="#008000" stroke="#008000" stroke-width=".2"/>
<circle cx="166.9" cy="82.4" r=".4" fill="#fff" stroke="#000" stroke-width=".2"/>
<circle cx="166.9" cy="92.5" r=".85" fill="#008000" stroke="#008000" stroke-width=".2"/>
<circle cx="166.9" cy="92.5" r=".4" fill="#fff" stroke="#000" stroke-width=".2"/>
<circle cx="166.9" cy="141.2" r=".92" fill="#008000" stroke="#008000" stroke-width=".2"/>
<circle cx="166.9" cy="141.2" r=".36" fill="#fff" stroke="#000" stroke-width=".2"/>
<circle cx="166.9" cy="143.7" r=".92" fill="#008000" stroke="#008000" stroke-width=".2"/>
<circle cx="166.9" cy="143.7" r=".36" fill="#fff" stroke="#000" stroke-width=".2"/>
<circle cx="35.8" cy="141.3" r=".96" fill="#008000" stroke="#008000" stroke-width=".2"/>
<circle cx="35.8" cy="141.3" r=".36" fill="#fff" stroke="#000" stroke-width=".2"/>
<circle cx="33.3" cy="141.3" r=".89" fill="#008000" stroke="#008000" stroke-width=".2"/>
<circle cx="33.3" cy="141.3" r=".36" fill="#fff" stroke="#000" stroke-width=".2"/>
<g fill="none" stroke="#000" stroke-width=".2">
<path d="M27.8 79.6h142.7v125.9h-142.7z"/>
<circle cx="50.7" cy="106.3" r="1.61"/>
<circle cx="158.6" cy="106.3" r="1.61"/>
<circle cx="50.7" cy="187.5" r="1.61"/>
<circle cx="158.6" cy="187.5" r="1.61"/>
</g>
<g fill="none" stroke="#808080" stroke-width=".2">
<path d="M170.5 79.6h11.6M180.1 79.6v125.9M180.1 79.6l.4 2.6h-.7zM180.1 79.6l-.1 2.6M180.1 79.6l.2 2.6M180.1 79.6l-.2 2.6M180.1 79.6l.3 2.6M49.6 106.3h2.1M50.7 105.2v2.1M157.6 106.3h2M158.6 105.2v2.1M49.6 187.5h2.1"/>
<path d="M50.7 186.5v2M157.6 187.5h2M158.6 186.5v2M27.8 205.5v11.9M27.8 215.5h142.7M27.8 215.5l2.6-.4v.7zM27.8 215.5l2.6 .1M27.8 215.5l2.6 .2M30.4 215.3l-2.6 .2M30.4 215.2l-2.6 .3M167.9 215.1l2.6 .4-2.6 .3zM167.9 215.3l2.6 .2"/>
<path d="M167.9 215.2l2.6 .3M170.5 215.5l-2.6 .1M170.5 215.5l-2.6 .2M179.8 202.9h.7l-.4 2.6zM179.9 202.9l.2 2.6M180 202.9l.1 2.6M180.3 202.9l-.2 2.6M180.4 202.9l-.3 2.6M182.1 205.5h-11.6v11.9"/>
<circle cx="50.7" cy="106.3" r=".99"/>
<circle cx="50.7" cy="106.3" r=".49"/>
<circle cx="158.6" cy="106.3" r=".99"/>
<circle cx="158.6" cy="106.3" r=".49"/>
<circle cx="50.7" cy="187.5" r=".99"/>
<circle cx="50.7" cy="187.5" r=".49"/>
<circle cx="158.6" cy="187.5" r=".99"/>
<circle cx="158.6" cy="187.5" r=".49"/>
</g>
<g font-size="2.8" fill="#808080">
<text x="179.6" y="146.5" transform="rotate(-90 179.6 146.5)">125.95</text>
<text x="38" y="159.5">GND</text>
<text x="38" y="162.1">VCC</text>
<text x="95.3" y="214.9">142.77</text>
</g>
<g font-size="2" fill="#808080">
<text x="41.6" y="88.2" transform="rotate(-90 41.6 88.2)">120</text>
<text x="43.7" y="86.7" transform="rotate(-90 43.7 86.7)">R9</text>
<text x="59.6" y="88.2" transform="rotate(-90 59.6 88.2)">120</text>
<text x="61.7" y="87.7" transform="rotate(-90 61.7 87.7)">R10</text>
<text x="77.6" y="88.2" transform="rotate(-90 77.6 88.2)">120</text>
<text x="79.7" y="87.6" transform="rotate(-90 79.7 87.6)">R11</text>
<text x="95.6" y="88.2" transform="rotate(-90 95.6 88.2)">120</text>
<text x="97.7" y="87.7" transform="rotate(-90 97.7 87.7)">R12</text>
<text x="113.6" y="88.2" transform="rotate(-90 113.6 88.2)">120</text>
<text x="115.7" y="87.7" transform="rotate(-90 115.7 87.7)">R13</text>
<text x="131.5" y="88.2" transform="rotate(-90 131.5 88.2)">120</text>
<text x="133.7" y="87.7" transform="rotate(-90 133.7 87.7)">R14</text>
<text x="149.5" y="88.2" transform="rotate(-90 149.5 88.2)">120</text>
<text x="151.7" y="87.7" transform="rotate(-90 151.7 87.7)">R15</text>
<text x="167.5" y="88.2" transform="rotate(-90 167.5 88.2)">120</text>
<text x="169.7" y="87.7" transform="rotate(-90 169.7 87.7)">R16</text>
<text x="42.7" y="106.2" transform="rotate(-90 42.7 106.2)">LED21</text>
<text x="78.7" y="106.2" transform="rotate(-90 78.7 106.2)">LED27</text>
<text x="114.7" y="106.2" transform="rotate(-90 114.7 106.2)">LED33</text>
<text x="150.7" y="106.2" transform="rotate(-90 150.7 106.2)">LED39</text>
<text x="60.7" y="115.2" transform="rotate(-90 60.7 115.2)">LED24</text>
<text x="96.7" y="115.2" transform="rotate(-90 96.7 115.2)">LED30</text>
<text x="132.7" y="115.2" transform="rotate(-90 132.7 115.2)">LED36</text>
<text x="168.7" y="115.2" transform="rotate(-90 168.7 115.2)">LED42</text>
<text x="42.7" y="124.2" transform="rotate(-90 42.7 124.2)">LED22</text>
<text x="78.7" y="124.2" transform="rotate(-90 78.7 124.2)">LED28</text>
<text x="114.7" y="124.2" transform="rotate(-90 114.7 124.2)">LED34</text>
<text x="150.7" y="124.2" transform="rotate(-90 150.7 124.2)">LED40</text>
<text x="60.7" y="133.2" transform="rotate(-90 60.7 133.2)">LED25</text>
<text x="96.7" y="133.2" transform="rotate(-90 96.7 133.2)">LED31</text>
<text x="132.7" y="133.2" transform="rotate(-90 132.7 133.2)">LED37</text>
<text x="168.7" y="133.2" transform="rotate(-90 168.7 133.2)">LED43</text>
<text x="37.6" y="139.3">C1</text>
<text x="42.7" y="142.2" transform="rotate(-90 42.7 142.2)">LED23</text>
<text x="78.7" y="142.2" transform="rotate(-90 78.7 142.2)">LED29</text>
<text x="114.7" y="142.2" transform="rotate(-90 114.7 142.2)">LED35</text>
<text x="150.7" y="142.2" transform="rotate(-90 150.7 142.2)">LED41</text>
<text x="30" y="147">470uF</text>
<text x="40.4" y="148.2" transform="rotate(-90 40.4 148.2)">LED1</text>
<text x="76.4" y="148.2" transform="rotate(-90 76.4 148.2)">LED6</text>
<text x="112.4" y="148.2" transform="rotate(-90 112.4 148.2)">LED11</text>
<text x="148.4" y="148.2" transform="rotate(-90 148.4 148.2)">LED16</text>
<text x="60.7" y="151.2" transform="rotate(-90 60.7 151.2)">LED26</text>
<text x="96.7" y="151.2" transform="rotate(-90 96.7 151.2)">LED32</text>
<text x="132.7" y="151.2" transform="rotate(-90 132.7 151.2)">LED38</text>
<text x="168.7" y="151.2" transform="rotate(-90 168.7 151.2)">LED44</text>
<text x="58.4" y="157.2" transform="rotate(-90 58.4 157.2)">LED4</text>
<text x="94.4" y="157.2" transform="rotate(-90 94.4 157.2)">LED9</text>
<text x="130.4" y="157.2" transform="rotate(-90 130.4 157.2)">LED14</text>
<text x="166.4" y="157.2" transform="rotate(-90 166.4 157.2)">LED19</text>
<text x="76.4" y="166.2" transform="rotate(-90 76.4 166.2)">LED7</text>
<text x="112.4" y="166.2" transform="rotate(-90 112.4 166.2)">LED12</text>
<text x="148.4" y="166.2" transform="rotate(-90 148.4 166.2)">LED17</text>
<text x="46.8" y="171.3" transform="rotate(-90 46.8 171.3)">LED2</text>
<text x="58.4" y="175.2" transform="rotate(-90 58.4 175.2)">LED5</text>
<text x="94.4" y="175.2" transform="rotate(-90 94.4 175.2)">LED10</text>
<text x="130.4" y="175.2" transform="rotate(-90 130.4 175.2)">LED15</text>
<text x="166.4" y="175.2" transform="rotate(-90 166.4 175.2)">LED20</text>
<text x="40.4" y="184.2" transform="rotate(-90 40.4 184.2)">LED3</text>
<text x="76.4" y="184.2" transform="rotate(-90 76.4 184.2)">LED8</text>
<text x="112.4" y="184.2" transform="rotate(-90 112.4 184.2)">LED13</text>
<text x="148.4" y="184.2" transform="rotate(-90 148.4 184.2)">LED18</text>
<text x="39.4" y="201.4" transform="rotate(-90 39.4 201.4)">R1</text>
<text x="41.6" y="200.7" transform="rotate(-90 41.6 200.7)">120</text>
<text x="57.4" y="201.4" transform="rotate(-90 57.4 201.4)">R2</text>
<text x="59.6" y="200.7" transform="rotate(-90 59.6 200.7)">280</text>
<text x="75.4" y="201.4" transform="rotate(-90 75.4 201.4)">R3</text>
<text x="77.6" y="200.7" transform="rotate(-90 77.6 200.7)">120</text>
<text x="93.4" y="201.4" transform="rotate(-90 93.4 201.4)">R4</text>
<text x="95.6" y="200.7" transform="rotate(-90 95.6 200.7)">280</text>
<text x="111.4" y="201.4" transform="rotate(-90 111.4 201.4)">R5</text>
<text x="113.6" y="200.7" transform="rotate(-90 113.6 200.7)">120</text>
<text x="129.4" y="201.4" transform="rotate(-90 129.4 201.4)">R6</text>
<text x="131.5" y="200.7" transform="rotate(-90 131.5 200.7)">280</text>
<text x="147.4" y="201.4" transform="rotate(-90 147.4 201.4)">R7</text>
<text x="149.5" y="200.7" transform="rotate(-90 149.5 200.7)">120</text>
<text x="165.4" y="201.4" transform="rotate(-90 165.4 201.4)">R8</text>
<text x="167.5" y="200.7" transform="rotate(-90 167.5 200.7)">280</text>
</g>
<text font-size=".7" fill="#808080" x="36.9" y="157.8" transform="rotate(-90 36.9 157.8)">JP1</text>
</svg>
